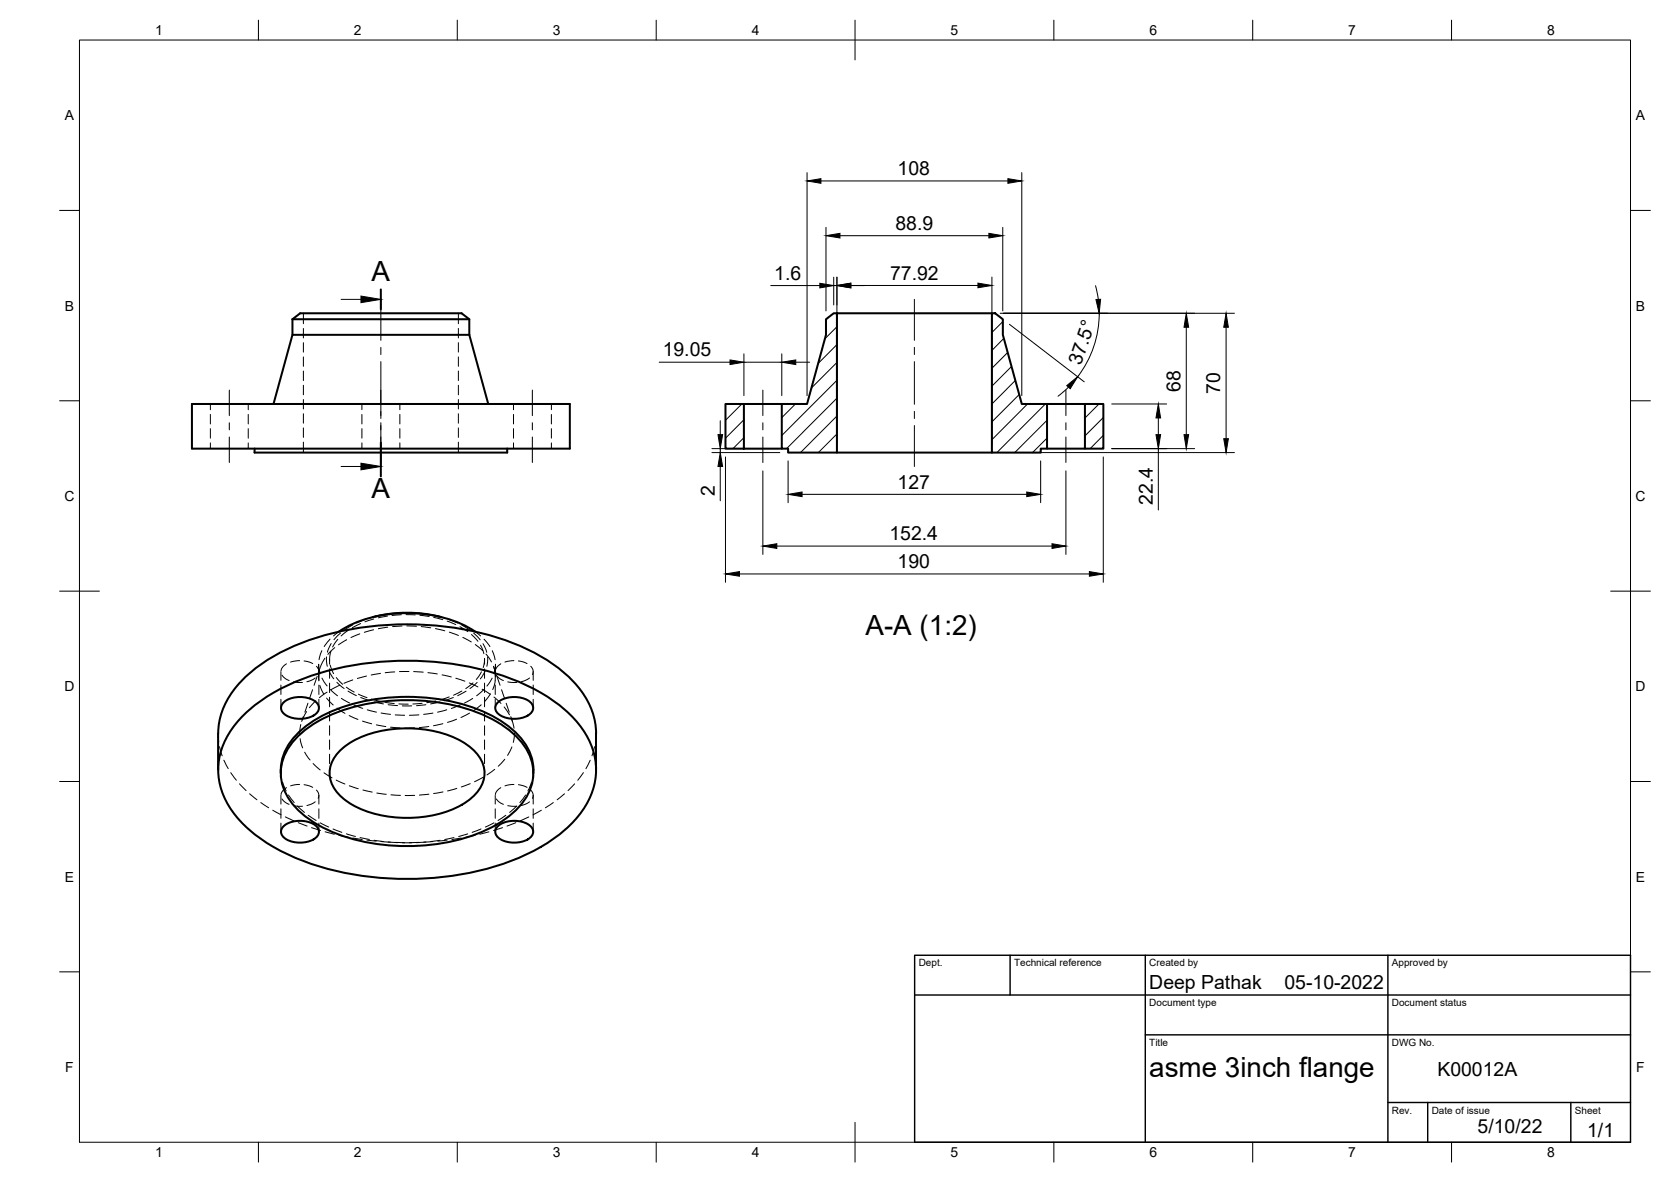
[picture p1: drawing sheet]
<svg xmlns="http://www.w3.org/2000/svg" width="420mm" height="297mm" viewBox="0 0 420 297" stroke-linecap="round" stroke-linejoin="round" font-family="sans-serif">
<!-- layer: Visible -->
<g fill="none" stroke="#000" stroke-width=".51">
<path d="M210.4 78.7h39M249.4 78.7h.8l2 1.5v3.9l4.7 17.4h6.4v11.2h-1.6v1h-12.3zM73.5 80.2l2-1.5h40.6l1.9 1.5v3.9M73.5 84.1h44.5M73.5 80.2h44.5M73.5 80.2v3.9l-4.7 17.4M118 84.1l4.8 17.4M207.7 80.2l1.9-1.5h.8v35h-12.2v-1h-1.6v-11.2h6.3l4.8-17.4zM48.3 101.5h95v11.2h-95zM64 112.7v1h63.5v-1M182.4 101.5h4.6v11.2h-4.6zM187 101.5h9.6"/>
<path d="M187 112.7h9.6M210.4 113.7h39M263.3 101.5h9.5M263.3 112.7h9.5M272.8 101.5h4.6v11.2h-4.6zM85.2 158.7a33 33 0 0 1 23.1-4.2 27.7 27.7 0 0 1 11.2 4.2M93.7 155.1a33.7 33.7 0 0 1 17.3 0M61 179.9a48.8 48.8 0 0 1 23.5-11.9 77.5 77.5 0 0 1 46.6 3.6 34.8 34.8 0 0 1 16.4 13.2 17.2 17.2 0 0 1-2.4 20.6 44.4 44.4 0 0 1-22 12.7 77.8 77.8 0 0 1-49.5-2.8 34.8 34.8 0 0 1-16.3-13.2 17.2 17.2 0 0 1 2.3-20.6zM71.4 176.4a6.8 6.8 0 0 1 8.5 .5 1.99 1.99 0 0 1-1.1 2.9 6.9 6.9 0 0 1-7.8-.9 1.78 1.78 0 0 1 .4-2.5zM125.3 176.4a6.8 6.8 0 0 1 8.4 .5 1.99 1.99 0 0 1-1 2.9 6.9 6.9 0 0 1-7.8-.9 1.78 1.78 0 0 1 .4-2.5zM54.8 184.3v9.2M54.9 184.3a19.5 19.5 0 0 1 6.5-13.8 48.7 48.7 0 0 1 22.5-11.5 77.3 77.3 0 0 1 47.5 3.6 35.1 35.1 0 0 1 15.9 12.7 17.5 17.5 0 0 1 2.6 9v9.2"/>
<path d="M75.1 184.8a36.8 36.8 0 0 1 21.5-8.6 48.7 48.7 0 0 1 28.2 5.1 17.7 17.7 0 0 1 8.9 10.2 12.2 12.2 0 0 1-4.1 12.3 36.8 36.8 0 0 1-21.5 8.5 48.7 48.7 0 0 1-28.2-5 17.7 17.7 0 0 1-8.9-10.2 12.2 12.2 0 0 1 4.1-12.3zM85.9 188.2a25.5 25.5 0 0 1 17.3-5.2 24.9 24.9 0 0 1 15.6 5.2 7.5 7.5 0 0 1 0 12.2 25.5 25.5 0 0 1-17.3 5.1 24.9 24.9 0 0 1-15.6-5.1 7.5 7.5 0 0 1 0-12.2zM134.1 193.5v.8M134.1 193.5a14.1 14.1 0 0 0-6.1-10.9 42.4 42.4 0 0 0-25.6-7.5 42.4 42.4 0 0 0-25.7 7.5 14.1 14.1 0 0 0-6.1 11.7M71.4 207.5a6.8 6.8 0 0 1 8.5 .5 1.99 1.99 0 0 1-1.1 3 6.9 6.9 0 0 1-7.8-1 1.78 1.78 0 0 1 .4-2.5zM125.3 207.5a6.8 6.8 0 0 1 8.4 .5 1.99 1.99 0 0 1-1 3 6.9 6.9 0 0 1-7.8-1 1.78 1.78 0 0 1 .4-2.5z"/>
</g>
<!-- layer: Hidden -->
<g fill="none" stroke="#000" stroke-width=".25">
<path d="M76.3 78.7v2.7M115.3 78.7v2.7M76.3 82.5v2.4M76.3 86.1v2.4M76.3 89.7v2.4M76.3 93.2v2.4M76.3 96.8v2.4M115.3 82.5v2.4M115.3 86.1v2.4M115.3 89.7v2.4M115.3 93.2v2.4M115.3 96.8v2.4"/>
<path d="M52.9 101.5v1.5M52.9 104.1v2.4M52.9 107.7v2.4M52.9 111.3v1.4M62.4 101.5v1.5M62.4 104.1v2.4M62.4 107.7v2.4M62.4 111.3v1.4M76.3 100.4v2.4M76.3 104v2.3M76.3 107.5v2.4M76.3 111.1v2.6"/>
<path d="M91 101.5v1.5M91 104.1v2.4M91 107.7v2.4M91 111.3v1.4M100.5 101.5v1.5M100.5 104.1v2.4M100.5 107.7v2.4M100.5 111.3v1.4M115.3 100.4v2.4M115.3 104v2.3M115.3 107.5v2.4M115.3 111.1v2.6"/>
<path d="M129.1 101.5v1.5M129.1 104.1v2.4M129.1 107.7v2.4M129.1 111.3v1.4M138.6 101.5v1.5M138.6 104.1v2.4M138.6 107.7v2.4M138.6 111.3v1.4M85.2 158.7l-1.3 1.1M85.6 159.1l-1.6 1.7M87.6 158.4l-1.8 1.4M88.6 157.1l-2 1.3"/>
<path d="M90.5 159.3l-2.3 .9M90.7 156.7l-2.1 1M91.9 155.7l-2.2 .9M93.9 158.3l-2.3 .6M94 155.6l-2.2 .7M94.5 154.9l-1.5 .4M97.4 154.8l-2.3 .5M97.5 157.6l-2.4 .4M100.9 154.5l-2.3 .2M101.1 157.3l-2.4 .2M102.1 154.5h2.3M102.3 157.3l2.4 .1"/>
<path d="M105.6 154.6l2.3 .3M105.9 157.5l2.4 .3M109.1 155.2l2.2 .5M109.5 158l2.3 .5M110.2 154.9l1.5 .4M112.4 156.1l2.2 .9M112.8 155.7l2.2 .9M113 158.9l2.3 .8M115.7 157.5l1.9 1.2M116.1 157.1l2 1.3M118.6 159.5l1.6 1.6M119.1 159.1l1.6 1.7"/>
<path d="M119.5 158.7l1.3 1.1M70.6 168.8v2.2M70.6 172.2v2.3M70.6 175.7v2.2M70.9 169.7l.7 .7 1.1 .6M72 166.8l-1 .9-.3 .9M73.8 171.4l2.3 .1M75.3 166l-2.2 .4M76.5 166.1l2.1 .7M77.1 178.8l-1.1 2.1M77.4 176.7l-.7 2.3M78.6 173.3l-.8 2.3"/>
<path d="M79.2 170.4l-.9 .5-1.1 .4M79.4 176.1l-1.6 1.7M79.6 167.4l.5 1-.1 1.1M79.8 170l-.8 2.2M80.2 168.8v2.2M80.2 172.2v2.3M80.2 175.7v2.2M80.3 168.7l-.1 2.4M80.4 172.3l1 2.2M80.5 169.3l-.4-2.3v3.1M80.5 167.6l-.4 1.2M80.9 163.5l-.7 2.3"/>
<path d="M81 170.4l1.3 2M81.7 165.4l-1.1 2.1M82.1 165.1l.2 2.3M82.1 175.4l1.7 1.8M82.3 173.9l-2 1.4M82.7 168.6l1.2 2M82.9 165.7v1.2M82.9 168.1v2.4M82.9 171.7v2.3M82.9 175.2v2.4M82.9 178.8v2.4M83 160.6l-1.5 1.9"/>
<path d="M83 167.1l.9 2.2M83.1 173.3l1.8 1.5M83.2 163.7l-.3 2.3M83.3 161.7l-1 2.2M84.2 162.8l-1.8 1.7M84.6 170.3l1.6 1.7M84.7 171.5l1.8 1.5M84.7 177.9l2 1.4M84.9 160.7l-1.3 1.9M85.4 172.2l-2.1 1.1M85.8 175.5l2.1 1.2M87.1 172.7l2 1.2"/>
<path d="M87.2 160.8l-2.1 1.2M87.5 173.7l2.1 1.1M87.8 179.8l2.2 1M88.7 170.9l-2.2 .8M89 177.2l2.2 .8M90.1 174.4l2.2 .9M90.7 175.3l2.2 .8M92.2 169.9l-2.3 .6M92.4 178.4l2.3 .6M93.4 175.7l2.3 .6M94.1 176.4l2.3 .5M95.7 169.2l-2.4 .4"/>
<path d="M95.8 179.2l2.4 .3M96.8 176.5l2.3 .3M97.6 177.1l2.4 .2M99.3 168.9l-2.4 .2M99.4 179.6l2.3 .2M100.3 176.9l2.3 .1M101.2 177.4h2.3M102.8 168.7l-2.4 .1M104 168.8l2.4 .1M105.3 179.6l-2.4 .2M106.1 176.7l-2.3 .2M107.1 177.1l-2.4 .2"/>
<path d="M107.6 169l2.4 .4M108.9 179.2l-2.4 .3M109.6 176.2l-2.3 .4M110.6 176.4l-2.3 .5M111.1 169.6l2.4 .5M112.3 178.4l-2.3 .6M112.9 175.1l-2.2 .8M114 175.3l-2.3 .8M114.6 170.4l2.3 .8M115.7 177.2l-2.2 .8M116.1 173.7l-2.1 1M116.4 160.2l2.1 1.1"/>
<path d="M117.2 173.7l-2.1 1.1M118 171.6l2.2 1M118.1 179.2l-2.2 1.1M118.9 175.5l-2.1 1.2M118.9 171.6l-1.8 1.4M119.5 162l1.9 1.5M120 171.5l-1.8 1.5M120.8 162.1l.9 2.2M121 177.1l-1.9 1.5M121.1 168.8l-1.3 2M121.2 173.2l2.1 1.3M121.4 161.8l1 2.1"/>
<path d="M121.6 173.3l-1.8 1.5M121.7 160.6l1.5 1.9M121.8 165.4l-.3 2.4M121.8 165.7v1.2M121.8 168.1v2.4M121.8 171.7v2.3M121.8 175.2v2.4M121.8 178.8v2.4M122 168.6l-1.2 2M122.2 164.4l1.4 1.9M122.6 165.1l-.2 2.4M123.3 174.4l-1.4 1.9"/>
<path d="M123.7 170.4l-1.3 2M123.8 163.5l.7 2.3M124.1 167.4l.5 2.4M124.2 167.6l.4 1.2M124.2 169.3l.4-2.3v3.1M124.2 175.2l1.8 1.6M124.5 168.8a8.1 8.1 0 0 1-.6 4.5M124.5 172.2v2.3M124.5 175.7v2.2M124.8 169.7l.7 .7 1.1 .6M124.9 170l.8 2.2M125.9 166.8l-1 .9-.3 .9"/>
<path d="M126.1 173.3l.8 2.3M126.8 177.7l1.3 1.9M127.3 176.7l.7 2.3M127.7 171.4l2.2 .1M129.2 166l-2.2 .4M130.3 166.1l2.2 .7M133.1 170.4l-.9 .5-1.1 .4M133.5 167.4l.5 1-.1 1.1M134.1 168.8v2.2M134.1 172.2v2.3M134.1 175.7v2.2M54.8 184.3l.2 2.2"/>
<path d="M55.2 187.6l.7 2.3M56.3 191l1.1 2.2M58 194.2l1.4 1.9M60.2 197l1.7 1.7M62.8 199.5l1.8 1.5M70.6 193.5l.2 1.9M70.6 199.9v2.2M71.1 196.6l.8 2.2M72 197.9l-1 .9-.3 .9M72.5 199.8l1.5 1.9M75.3 197.1l-2.2 .4M75.5 185.6l.6 2.3"/>
<path d="M75.6 182.1l-.2 2.4M76.3 180.1l-.4 1.2M76.5 197.2l2.1 .7M76.6 189l1.4 2M78.7 191.9l1.8 1.6M79.6 198.6l.5 .9-.1 1.1M80.2 199.9v2.2M81.5 194.2l2 1.3M82.9 182.4v2.4M82.9 186v2.3M82.9 189.5v2.4M82.9 193.1v1.2"/>
<path d="M84.5 196l2.2 1M87.8 197.5l2.3 .7M91.1 181.2l2.4 .7M91.2 198.5l2.4 .6M94.6 182.2l2.4 .4M94.7 199.3l2.4 .3M98.2 182.7l2.4 .2M98.3 199.7l2.4 .2M104.2 182.9l-2.4 .1M104.3 199.9h-2.4M107.8 182.6l-2.4 .2M107.8 199.6l-2.3 .2"/>
<path d="M111.4 181.9l-2.4 .5M111.4 199l-2.4 .4M114.8 180.7l-2.3 .8M114.9 198.1l-2.4 .7M118.2 196.9l-2.2 .9M121.5 195.4l-2.2 1.1M121.8 182.4v2.4M121.8 186v2.3M121.8 189.5v2.4M121.8 193.1v1.2M124.4 193.3l-2 1.4M124.5 199.9v2.2"/>
<path d="M125.9 197.9l-1 .9-.3 .9M126.9 190.8l-1.6 1.8M128.4 180.1l.4 1.2M128.6 180.7l.6 2.3M128.7 187.7l-1.1 2.1M129.2 197.1l-2.2 .4M129.3 184.2l-.2 2.4M130.3 197.2l2.2 .7M132.1 199.8l-1.4 1.9M133.5 198.6l.5 .9-.1 1.1M133.6 196.6l-.9 2.2M134.1 199.9v2.2"/>
<path d="M134.1 193.5l-.2 1.9M141.9 199.5l-1.8 1.5M144.5 197l-1.7 1.7M146.7 194.2l-1.4 1.9M148.4 191.1l-1.1 2.1M149.5 187.6l-.7 2.3M149.9 184.3l-.2 2.2M65.6 201.7l1.9 1.3M68.6 203.6l2.1 1.2M70.6 203.3v2.3M70.6 206.8v2.2M70.9 200.8l.7 .8 1.1 .5"/>
<path d="M71.7 205.3l2.2 1M73.8 202.5l2.3 .1M74.8 202.6l1.8 1.6M75 206.7l2.2 .9M77.5 204.9l2 1.3M78.3 208l2.3 .7M79.2 201.5l-.9 .6-1.1 .3M80.2 203.3v2.3M80.2 206.8v2.2M80.5 206.8l2.2 1M81.7 209l2.4 .6M83.7 208.3l2.3 .9"/>
<path d="M85.2 209.9l2.3 .5M87.1 209.5l2.3 .7M88.7 210.6l2.4 .4M90.5 210.5l2.4 .5M92.2 211.1l2.4 .3M94 211.2l2.4 .3M95.8 211.5l2.4 .2M97.6 211.6l2.4 .2M99.4 211.7l2.3 .1M101.2 211.8h2.3M105.3 211.7l-2.4 .1M107.1 211.6l-2.4 .2"/>
<path d="M108.9 211.5l-2.4 .2M110.7 211.2l-2.4 .3M112.4 211.1l-2.3 .3M114.2 210.5l-2.4 .5M116 210.6l-2.4 .4M117.6 209.6l-2.3 .6M119.5 209.9l-2.3 .5M120.9 208.3l-2.2 .9M122.9 209l-2.3 .6M124.2 206.8l-2.2 1M124.5 203.3v2.3M124.5 206.8v2.2"/>
<path d="M124.8 200.8l.7 .8 1.1 .5M126.4 208l-2.3 .7M127.2 204.9l-2 1.3M127.7 202.5l2.2 .1-1.8 1.6M129.7 206.7l-2.2 .9M133 205.3l-2.2 1M133.1 201.5l-.9 .6-1.1 .3M134.1 203.3v2.3M134.1 206.8v2.2M136.1 203.6l-2.1 1.2M139.1 201.7l-2 1.3"/>
</g>
<!-- layer: Border -->
<g fill="none" stroke="#000" stroke-width=".25">
<path d="M20 10.1h390v276.9h-390zM65 5.1v5M115 5.1v5M165 5.1v5M215 5.1v10M265 5.1v5M315 5.1v5M365 5.1v5M15 52.9h5M410 52.9h5M15 100.7h5M410 100.7h5"/>
<path d="M15 148.6h10M405 148.6h10M15 196.4h5M410 196.4h5M15 244.2h5M410 244.2h5M65 287v5M115 287v5M165 287v5M215 282.1v9.9M265 287v5M315 287v5"/>
<path d="M365 287v5"/>
</g>
<!-- layer: TitleBlock -->
<path d="M230 240.1h180v46.9h-180zM230 250h180M254 240.1v9.9M288 240.1v46.9M349 240.1v46.9M288 260.1h122M349 277.1h61M359 277.1v9.9M395 277.1v9.9" fill="none" stroke="#000" stroke-width=".36"/>
<!-- layer: Smart Centers -->
<g fill="none" stroke="#000" stroke-width=".25">
<path d="M95.8 75.2v10.3M229.9 75.2v10.3M57.7 98v6.4M95.8 87.3v1.8M95.8 90.9v14.3M133.9 98v6.4M191.8 98v6.4M229.9 87.3v1.8M229.9 90.9v10.7M268 98v6.4M57.7 106.2v1.8M57.7 109.8v6.4"/>
<path d="M95.8 106.2v11M133.9 106.2v1.8M133.9 109.8v6.4M191.8 106.2v1.8M191.8 109.8v6.4M229.9 103.4v1.8M229.9 106.9v10.3M268 106.2v1.8M268 109.8v6.4"/>
</g>
<!-- layer: Hatching -->
<g fill="none" stroke="#000" stroke-width=".25">
<path d="M208.3 79.8l-.6 .6M249.7 78.7l-.3 .4M210.4 82.1l-3 3M210.4 86.6l-4.7 4.7M210.4 91.1l-6.4 6.4M210.4 95.6l-13.8 13.8M252.1 80.8l-2.7 2.8M252.4 85.1l-3 3M253.4 88.6l-4 3.9M254.3 92.1l-4.9 4.9M255.3 95.6l-5.9 5.9M256.3 99.2l-6.9 6.8"/>
<path d="M186.5 101.5l-4.1 4.1M187 105.5l-4.6 4.6M187 110l-2.7 2.7M200 101.5l-3.4 3.5M210.4 100.1l-12.6 12.6M210.4 104.5l-9.1 9.2M210.4 109.1l-4.6 4.6M210.4 113.5l-.2 .2M258.4 101.5l-9 9M262.8 101.5l-12.1 12.2M263.2 105.6l-8.1 8.1M263.2 110.1l-3.6 3.6"/>
<path d="M276.3 101.5l-3.5 3.6M277.4 104.9l-4.6 4.7M277.4 109.4l-3.3 3.3"/>
</g>
<!-- layer: Section Lines -->
<path d="M95.8 72.7v5M95.8 111.2v8.5" fill="none" stroke="#000" stroke-width=".51"/>
<path d="M85.8 75.2h5M85.8 117.2h5" fill="none" stroke="#000" stroke-width=".25"/>
<path d="M90.8 74.4l5 .8-5 .9zM90.8 116.4l5 .8-5 .9z" fill="#000" stroke="#000" stroke-width=".25"/>
<!-- layer: FD_Dimensions -->
<g fill="none" stroke="#000" stroke-width=".25">
<path d="M202.9 43.4v56M206.4 45.5h47M207.7 57.1v21M211.2 59.2h37.4M252.1 57.1v21M256.9 43.4v56M193.8 71.8h12.3M209.6 69.7v6.9M209.6 71.8h.8M210.4 69.6v42M213.9 71.7h32M213.9 71.8h3.5"/>
<path d="M249.4 69.6v42M251.5 78.7h58.9M275.5 71.8l.7 3.4M276.4 78.7a26.2 26.2 0 0 1-5.4 15.9M165.8 91h17.8M187 88.9v10.5M187 91h9.6M196.6 88.9v10.5M200.1 91h3.5M253.8 81.5l18.8 14.5M268.7 97.3l-2.7 2.3M298.3 82.2v27"/>
<path d="M308.3 82.2v28M179 112.7h17.1M179 113.7h17.1M181.1 105.7v3.5M181.1 112.7v1M181.1 117.2v8.6M182.4 114.8v31.5M191.8 118.3v21M198.2 115.8v10.5M251.5 113.7h58.9M261.7 115.8v10.5M268 118.3v21"/>
<path d="M277.4 114.8v31.5M279.5 112.7h20.9M279.5 101.5h13.8M291.3 105v4.2M291.3 112.7v15.5M195.3 137.2h69.2M201.7 124.2h56.5M185.9 144.2h88"/>
</g>
<g fill="#000" stroke="#000" stroke-width=".25">
<path d="M202.9 45.5l3.5-.6v1.2zM207.7 59.2l3.5-.6v1.2zM248.6 58.6l3.5 .6-3.5 .6zM253.4 44.9l3.5 .6-3.5 .6zM206.1 71.2l3.5 .6-3.5 .6zM210.4 71.7l3.5-.6v1.2zM210.4 71.8l3.5-.6v1.2zM245.9 71.1l3.5 .6-3.5 .6zM275.6 75.3l1.1-.1-.3 3.5zM183.6 90.5l3.4 .5-3.4 .6zM196.6 91l3.5-.5v1.1zM268.2 96.9l2.8-2.2-1.9 3z"/>
<path d="M298.3 78.7l.6 3.5h-1.2zM308.3 78.7l.6 3.5h-1.2zM180.5 109.2h1.2l-.6 3.5zM181.1 113.7l.6 3.5h-1.2zM291.3 101.5l.5 3.5h-1.1zM290.7 109.2h1.1l-.5 3.5zM297.7 109.2h1.2l-.6 3.5zM307.7 110.2h1.2l-.6 3.5zM191.8 137.2l3.5-.6v1.2zM198.2 124.2l3.5-.6v1.2zM258.2 123.6l3.5 .6-3.5 .6zM264.5 136.6l3.5 .6-3.5 .6z"/>
<path d="M182.4 144.2l3.5-.6v1.2zM273.9 143.6l3.5 .6-3.5 .6z"/>
</g>
<g font-size="7">
<text x="93.4" y="70.7">A</text>
<text x="93.4" y="125.2">A</text>
<text x="217.6" y="159.5">A-A (1:2)</text>
<text x="289" y="270.6">asme 3inch flange</text>
</g>
<g font-size="4.9">
<text x="225.7" y="44">108</text>
<text x="225.2" y="57.8">88.9</text>
<text x="194.7" y="70.3">1.6</text>
<text x="223.8" y="70.3">77.92</text>
<text x="166.6" y="89.6">19.05</text>
<text x="271.8" y="92.1" transform="rotate(-71 271.8 92.1)">37.5°</text>
<text x="296.8" y="98.4" transform="rotate(-90 296.8 98.4)">68</text>
<text x="306.8" y="99" transform="rotate(-90 306.8 99)">70</text>
<text x="179.7" y="124.6" transform="rotate(-90 179.7 124.6)">2</text>
<text x="225.7" y="122.8">127</text>
<text x="289.9" y="126.9" transform="rotate(-90 289.9 126.9)">22.4</text>
<text x="223.6" y="135.8">152.4</text>
<text x="225.7" y="142.8">190</text>
<text x="289" y="248.5">Deep Pathak</text>
<text x="323" y="248.5">05-10-2022</text>
<text x="361.4" y="270.5">K00012A</text>
<text x="371.5" y="284.7">5/10/22</text>
<text x="399.1" y="285.7">1/1</text>
</g>
<g font-size="3.5">
<text x="39" y="8.8">1</text>
<text x="89" y="8.8">2</text>
<text x="139" y="8.8">3</text>
<text x="189" y="8.8">4</text>
<text x="239" y="8.8">5</text>
<text x="289" y="8.8">6</text>
<text x="339" y="8.8">7</text>
<text x="389" y="8.8">8</text>
<text x="16.3" y="30.2">A</text>
<text x="411.3" y="30.2">A</text>
<text x="16.3" y="78">B</text>
<text x="411.3" y="78">B</text>
<text x="16.2" y="125.9">C</text>
<text x="411.2" y="125.9">C</text>
<text x="16.2" y="173.7">D</text>
<text x="411.2" y="173.7">D</text>
<text x="16.3" y="221.6">E</text>
<text x="411.3" y="221.6">E</text>
<text x="16.4" y="269.4">F</text>
<text x="411.4" y="269.4">F</text>
<text x="39" y="290.8">1</text>
<text x="89" y="290.8">2</text>
<text x="139" y="290.8">3</text>
<text x="189" y="290.8">4</text>
<text x="239" y="290.8">5</text>
<text x="289" y="290.8">6</text>
<text x="339" y="290.8">7</text>
<text x="389" y="290.8">8</text>
</g>
<g font-size="2.5">
<text x="231" y="242.9">Dept.</text>
<text x="255" y="242.9">Technical reference</text>
<text x="289" y="242.9">Created by</text>
<text x="350" y="242.9">Approved by</text>
<text x="289" y="252.8">Document type</text>
<text x="350" y="252.8">Document status</text>
<text x="289" y="262.9">Title</text>
<text x="350" y="262.9">DWG No.</text>
<text x="350" y="279.9">Rev.</text>
<text x="360" y="279.9">Date of issue</text>
<text x="396" y="279.9">Sheet</text>
</g>
</svg>
